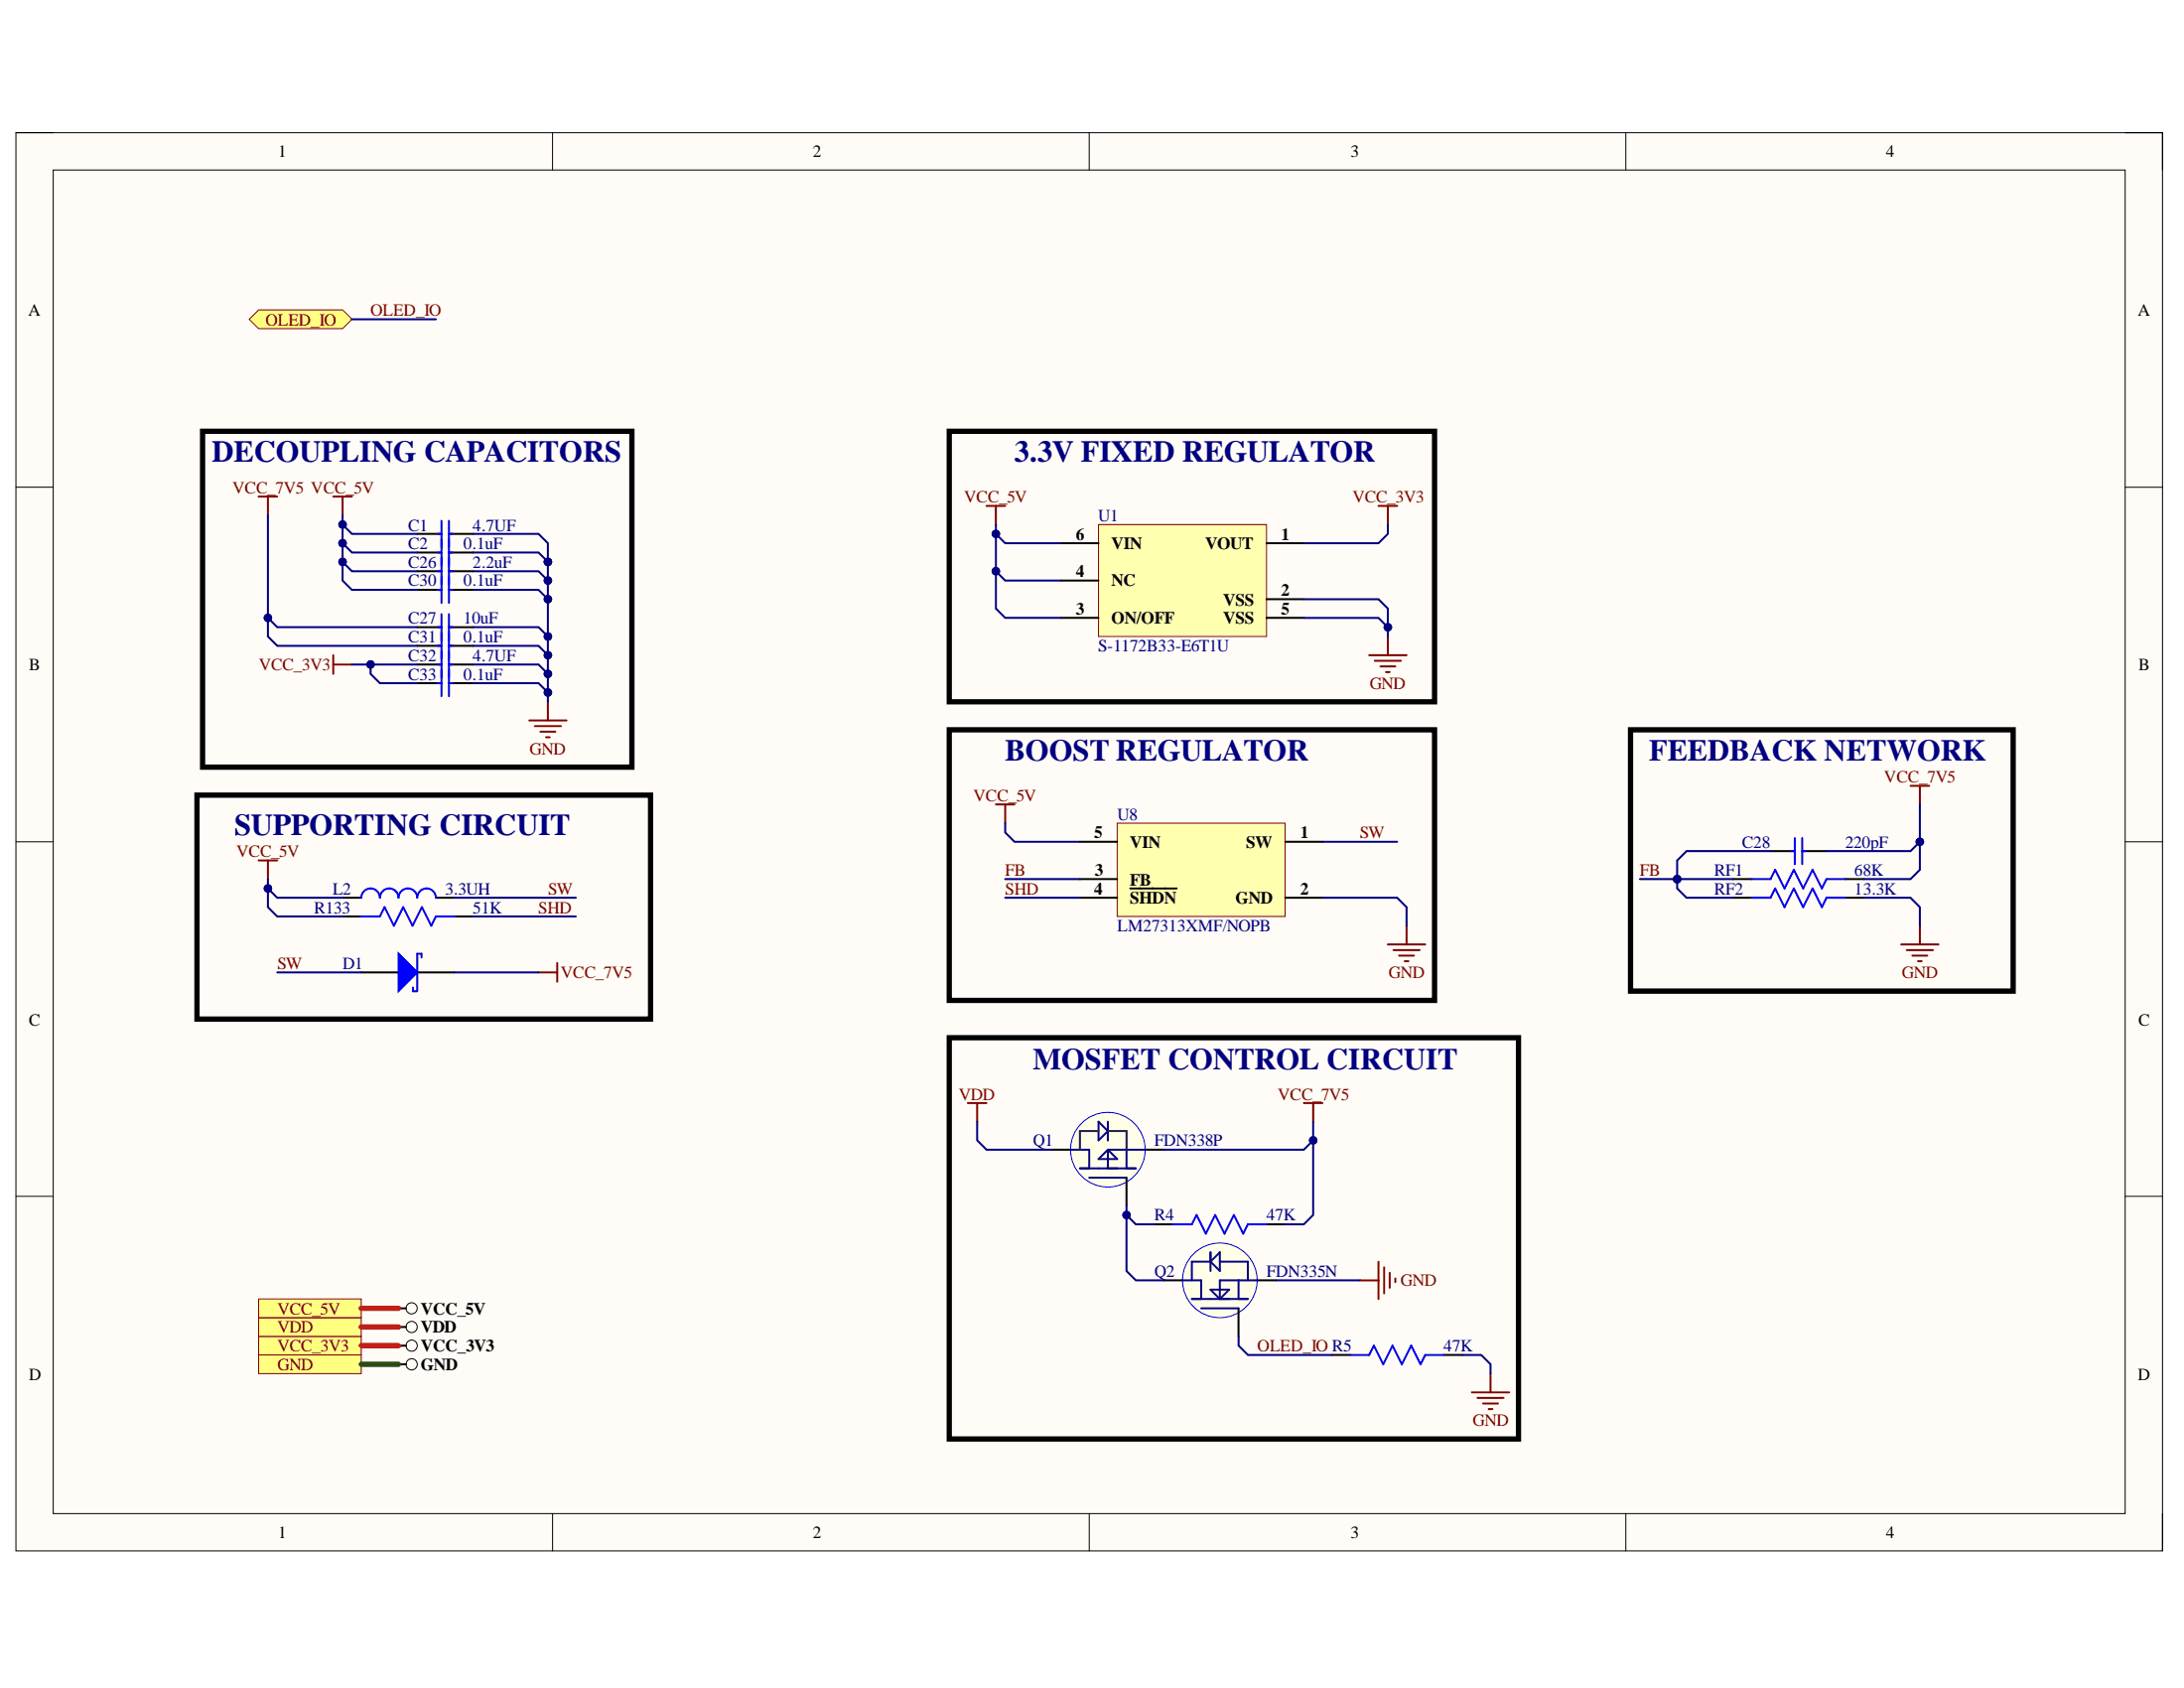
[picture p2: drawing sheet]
<svg xmlns="http://www.w3.org/2000/svg" width="279mm" height="216mm" viewBox="0 0 279 216" stroke-linecap="round" stroke-linejoin="round" font-family="sans-serif">
<path d="M2 17h274.6v181.4h-274.6z" fill-rule="evenodd" fill="#fffcf8"/>
<path d="M2 17h274.6v181.4h-274.6z" fill="none" stroke="#000" stroke-width=".13"/>
<path d="M6.8 21.7h265.1v171.9h-265.1z" fill-rule="evenodd" fill="#fffcf8"/>
<g fill="none" stroke="#000" stroke-width=".13">
<path d="M2 17h4.8M70.7 17v4.7M139.3 17v4.7M208 17v4.7M271.9 17h4.7v4.7M6.8 21.7h265.1v171.9h-265.1zM2 62.3h4.8M271.9 62.3h4.7M2 107.7h4.8M271.9 107.7h4.7M2 153h4.8M271.9 153h4.7"/>
<path d="M70.7 193.6v4.8M139.3 193.6v4.8M208 193.6v4.8M276.6 193.6v4.8"/>
</g>
<path d="M140.5 67.1h21.5v14.3h-21.5z" fill-rule="evenodd" fill="#ffffb0"/>
<path d="M140.5 67.1h21.5v14.3h-21.5z" fill="none" stroke="#800000" stroke-width=".13"/>
<path d="M53.4 68.3h3.1M57.4 68.3h3.1M135.8 74.3h4.7M135.8 79h4.7M135.8 69.5h4.7M162 76.6h4.8M162 79h4.8M162 69.5h4.8" fill="none" stroke="#000" stroke-width=".25"/>
<g fill="none" stroke="#800000" stroke-width=".25">
<path d="M42.6 63.5h2.4M43.8 63.5v2.4M126.2 64.7h2.4M127.4 64.7v2.4M176.4 64.7h2.3M177.5 64.7v2.4M67.7 92.2h4.8M68.4 92.9h3.4M69.1 93.6h1.9M69.9 94.3h.4M70.1 89.8v2.4M175.2 83.8h4.7"/>
<path d="M175.9 84.5h3.3M176.6 85.2h1.9M177.3 86h.5M177.5 81.4v2.4"/>
</g>
<path d="M56 68.3h.5M56.5 66.6v3.4M57.4 66.6v3.4M57.4 68.3h.5" fill="none" stroke="#00f" stroke-width=".25"/>
<path d="M25.9 55.2h54.9v42.9h-54.9zM121.4 55.2h62.1v34.6h-62.1z" fill="none" stroke="#000" stroke-width=".68"/>
<path d="M33.1 170.9h13.1v2.4h-13.1z" fill-rule="evenodd" fill="#ffff80"/>
<path d="M33.1 170.9h13.1v2.4h-13.1z" fill="none" stroke="#800000" stroke-width=".13"/>
<circle cx="52.7" cy="172.1" r=".72" fill="none" stroke="#000" stroke-width=".13"/>
<path d="M51 172.1h.9" fill="none" stroke="#000" stroke-width=".25"/>
<path d="M33.1 173.3h13.1v2.4h-13.1z" fill-rule="evenodd" fill="#ffff80"/>
<path d="M33.1 173.3h13.1v2.4h-13.1z" fill="none" stroke="#800000" stroke-width=".13"/>
<circle cx="52.7" cy="174.5" r=".72" fill="none" stroke="#000" stroke-width=".13"/>
<path d="M51 174.5h.9" fill="none" stroke="#000" stroke-width=".25"/>
<path d="M33.1 168.5h13.1v2.4h-13.1z" fill-rule="evenodd" fill="#ffff80"/>
<path d="M33.1 168.5h13.1v2.4h-13.1z" fill="none" stroke="#800000" stroke-width=".13"/>
<circle cx="52.7" cy="169.7" r=".72" fill="none" stroke="#000" stroke-width=".13"/>
<path d="M51 169.7h.9" fill="none" stroke="#000" stroke-width=".25"/>
<path d="M123.8 141.1h2.4M125 141.1v2.4M174 163.8h2.4M176.4 161.4v4.7M177.1 162.1v3.3M177.8 162.8v1.9M178.5 163.5v.5M188.3 178.1h4.8M189 178.8h3.4M189.7 179.5h1.9M190.7 175.7v2.4M190.4 180.2h.5" fill="none" stroke="#800000" stroke-width=".25"/>
<path d="M121.4 132.7h72.9v51.4h-72.9z" fill="none" stroke="#000" stroke-width=".68"/>
<circle cx="141.7" cy="147.1" r="4.8" fill="#ffffe8"/>
<circle cx="141.7" cy="147.1" r="4.8" fill="none" stroke="#00f" stroke-width=".13"/>
<path d="M134.6 147.1h2.4M144.1 150.6v3.6M146.5 147.1h2.4" fill="none" stroke="#000" stroke-width=".25"/>
<path d="M137 147.1h2.3v2.3M138.1 149.4h7.2M139.3 150.6h4.8M140.5 148.2l1.2-1.1 1.2 1.1zM140.5 143.5l1.2 1.2-1.2 1.2zM141.7 147.1h4.8M141.7 143.5v2.4M141.7 147.1v2.3M144.1 147.1v2.3" fill="none" stroke="#0c0087" stroke-width=".25"/>
<path d="M140.5 144.7h-2.4v2.4M141.7 144.7h2.4v2.4" fill="none" stroke="#20124d" stroke-width=".25"/>
<circle cx="156.1" cy="163.8" r="4.8" fill="#ffffe8"/>
<circle cx="156.1" cy="163.8" r="4.8" fill="none" stroke="#00f" stroke-width=".13"/>
<path d="M147.7 156.6h2.4M162 156.6h2.4M148.9 163.8h2.4M158.4 167.3v3.6M160.8 163.8h2.4M170.4 173.3h2.4M184.7 173.3h2.4" fill="none" stroke="#000" stroke-width=".25"/>
<path d="M151.3 163.8h2.4v2.3M152.5 166.1h7.1M153.7 167.3h4.7M154.9 161.4l1.2-1.2v2.4zM154.9 161.4h-2.4v2.4M154.9 164.9h2.3l-1.1 1.2zM154.9 160.2v2.4M156.1 161.4h3.5v2.4M158.4 163.8v2.3M160.8 163.8h-4.7v2.3" fill="none" stroke="#0c0087" stroke-width=".25"/>
<path d="M150.1 156.6h2.4l.6-1.2 1.2 2.4 1.2-2.4 1.2 2.4 1.2-2.4 1.1 2.4 .6-1.2h2.4M172.8 173.3h2.4l.6-1.2 1.2 2.4 1.1-2.4 1.2 2.4 1.2-2.4 1.2 2.4 .6-1.2h2.4" fill="none" stroke="#00f" stroke-width=".25"/>
<path d="M31.9 40.8l1.2-1.2h10.7l1.2 1.2-1.2 1.2h-10.7z" fill-rule="evenodd" fill="#ffff80"/>
<path d="M31.9 40.8l1.2-1.2h10.7l1.2 1.2-1.2 1.2h-10.7z" fill="none" stroke="#800000" stroke-width=".13"/>
<path d="M142.9 105.3h21.5v11.9h-21.5z" fill-rule="evenodd" fill="#ffffb0"/>
<path d="M142.9 105.3h21.5v11.9h-21.5z" fill="none" stroke="#800000" stroke-width=".13"/>
<path d="M53.4 73.1h3.1M57.4 73.1h3.1M43.8 114.8h2.4M55.8 114.8h2.4M138.1 107.7h4.8M138.1 114.8h4.8M138.1 112.4h4.8M144.6 113.6h5.9M164.4 107.7h4.8M164.4 114.8h4.8M46.2 124.4h4.8M53.4 124.4h4.8" fill="none" stroke="#000" stroke-width=".25"/>
<path d="M56 73.1h.5M56.5 71.4v3.3M57.4 71.4v3.3M57.4 73.1h.5M46.2 114.8a1.19 1.19 0 0 1 1.2-1.2 1.19 1.19 0 0 1 1.2 1.2 1.19 1.19 0 0 1 1.2-1.2 1.19 1.19 0 0 1 1.2 1.2 1.2 1.2 0 0 1 1.2-1.2 1.2 1.2 0 0 1 1.2 1.2 1.19 1.19 0 0 1 1.2-1.2 1.19 1.19 0 0 1 1.2 1.2M52.8 126.3v.5h.6M53.4 122v4.8M53.4 122h.5v.5" fill="none" stroke="#00f" stroke-width=".25"/>
<path d="M51 122l2.4 2.4-2.4 2.4z" fill="#00f"/>
<path d="M46.2 117.2h2.4l.6-1.2 1.2 2.4 1.2-2.4 1.2 2.4 1.2-2.4 1.2 2.4 .6-1.2h2.4M224.1 112.4h2.4l.6-1.2 1.2 2.4 1.2-2.4 1.2 2.4 1.2-2.4 1.2 2.4 .6-1.2h2.4M224.1 114.8h2.4l.6-1.2 1.2 2.4 1.2-2.4 1.2 2.4 1.2-2.4 1.2 2.4 .6-1.2h2.4M51 122l2.4 2.4-2.4 2.4z" fill="none" stroke="#00f" stroke-width=".25"/>
<path d="M43.8 117.2h2.4M58.2 117.2h2.3M221.7 112.4h2.4M221.7 114.8h2.4M236.1 112.4h2.3M236.1 114.8h2.3" fill="none" stroke="#000" stroke-width=".25"/>
<g fill="none" stroke="#800000" stroke-width=".25">
<path d="M33.1 110.1h2.4M34.3 110.1v2.3M127.4 102.9h2.4M128.6 102.9v2.4M179.9 118.4v2.4M245.6 118.4v2.4M68.9 124.4h2.4M71.3 123.2v2.4M177.5 120.8h4.8M178.3 121.5h3.3M179 122.2h1.9M179.7 122.9h.5"/>
<path d="M243.2 120.8h4.8M243.9 121.5h3.4M244.6 122.2h2M245.4 122.9h.4"/>
</g>
<path d="M121.4 93.3h62.1v34.7h-62.1zM208.6 93.3h48.9v33.5h-48.9zM25.2 101.7h58v28.6h-58z" fill="none" stroke="#000" stroke-width=".68"/>
<path d="M33.1 166.1h13.1v2.4h-13.1z" fill-rule="evenodd" fill="#ffff80"/>
<path d="M33.1 166.1h13.1v2.4h-13.1z" fill="none" stroke="#800000" stroke-width=".13"/>
<circle cx="52.7" cy="167.3" r=".72" fill="none" stroke="#000" stroke-width=".13"/>
<g fill="none" stroke="#000" stroke-width=".25">
<path d="M53.4 70.7h3.1M53.4 75.4h3.1M57.4 70.7h3.1M57.4 75.4h3.1M53.4 85h3.1M53.4 82.6h3.1M53.4 87.4h3.1M53.4 80.2h3.1M57.4 85h3.1M57.4 82.6h3.1M57.4 87.4h3.1M57.4 80.2h3.1"/>
<path d="M226.5 108.9h3.1M230.6 108.9h3.1M51 167.3h.9"/>
</g>
<path d="M33.1 63.5h2.4M34.3 63.5v2.4M42.6 83.8v2.4M42.6 85h2.4M244.4 100.5h2.4M245.6 100.5v2.4M166.8 141.1h2.4M168 141.1v2.4" fill="none" stroke="#800000" stroke-width=".25"/>
<g fill="none" stroke="#00f" stroke-width=".25">
<path d="M56 70.7h.5M56 75.4h.5M56.5 69v3.3M56.5 73.8v3.3M56.5 78.6v10.4M57.4 69v3.3M57.4 73.8v3.3M57.4 78.6v10.4M57.4 70.7h.5M57.4 75.4h.5M56 85h.5M56 82.6h.5"/>
<path d="M56 87.4h.5M56 80.2h.5M57.4 85h.5M57.4 82.6h.5M57.4 87.4h.5M57.4 80.2h.5M229.1 108.9h.5M229.6 107.2v3.3M230.6 107.2v3.3M230.6 108.9h.4"/>
</g>
<path d="M245.6 107.7v3.5l-1.2 1.2h-6" fill="none" stroke="#000080" stroke-width=".25"/>
<circle cx="245.6" cy="107.7" r=".48" fill="#000080"/>
<circle cx="245.6" cy="107.7" r=".48" fill="none" stroke="#000080" stroke-width=".13"/>
<path d="M34.3 113.6v2.4l1.2 1.2h8.3" fill="none" stroke="#000080" stroke-width=".25"/>
<circle cx="34.3" cy="113.6" r=".48" fill="#000080"/>
<circle cx="34.3" cy="113.6" r=".48" fill="none" stroke="#000080" stroke-width=".13"/>
<path d="M34.3 112.4v1.2l1.2 1.2h8.3" fill="none" stroke="#000080" stroke-width=".25"/>
<circle cx="34.3" cy="113.6" r=".48" fill="#000080"/>
<circle cx="34.3" cy="113.6" r=".48" fill="none" stroke="#000080" stroke-width=".13"/>
<path d="M34.3 65.9v15.5l1.2 1.2h17.9" fill="none" stroke="#000080" stroke-width=".25"/>
<circle cx="34.3" cy="79" r=".48" fill="#000080"/>
<circle cx="34.3" cy="79" r=".48" fill="none" stroke="#000080" stroke-width=".13"/>
<path d="M34.3 79l1.2 1.2h17.9" fill="none" stroke="#000080" stroke-width=".25"/>
<circle cx="34.3" cy="79" r=".48" fill="#000080"/>
<circle cx="34.3" cy="79" r=".48" fill="none" stroke="#000080" stroke-width=".13"/>
<path d="M43.8 71.9v2.4l1.2 1.1h8.4M35.5 124.4h10.7" fill="none" stroke="#000080" stroke-width=".25"/>
<circle cx="43.8" cy="71.9" r=".48" fill="#000080"/>
<circle cx="43.8" cy="71.9" r=".48" fill="none" stroke="#000080" stroke-width=".13"/>
<path d="M43.8 69.5v2.4l1.2 1.2h8.4" fill="none" stroke="#000080" stroke-width=".25"/>
<circle cx="43.8" cy="71.9" r=".48" fill="#000080"/>
<circle cx="43.8" cy="71.9" r=".48" fill="none" stroke="#000080" stroke-width=".13"/>
<circle cx="43.8" cy="69.5" r=".48" fill="#000080"/>
<circle cx="43.8" cy="69.5" r=".48" fill="none" stroke="#000080" stroke-width=".13"/>
<path d="M43.8 67.1v2.4l1.2 1.2h8.4" fill="none" stroke="#000080" stroke-width=".25"/>
<circle cx="43.8" cy="69.5" r=".48" fill="#000080"/>
<circle cx="43.8" cy="69.5" r=".48" fill="none" stroke="#000080" stroke-width=".13"/>
<circle cx="43.8" cy="67.1" r=".48" fill="#000080"/>
<circle cx="43.8" cy="67.1" r=".48" fill="none" stroke="#000080" stroke-width=".13"/>
<path d="M43.8 65.9v1.2l1.2 1.2h8.4" fill="none" stroke="#000080" stroke-width=".25"/>
<circle cx="43.8" cy="67.1" r=".48" fill="#000080"/>
<circle cx="43.8" cy="67.1" r=".48" fill="none" stroke="#000080" stroke-width=".13"/>
<path d="M45 85h8.4" fill="none" stroke="#000080" stroke-width=".25"/>
<circle cx="47.4" cy="85" r=".48" fill="#000080"/>
<circle cx="47.4" cy="85" r=".48" fill="none" stroke="#000080" stroke-width=".13"/>
<path d="M45 40.8h10.8M47.4 85v1.2l1.2 1.2h4.8" fill="none" stroke="#000080" stroke-width=".25"/>
<path d="M46.2 174.5h4.8" fill="none" stroke="#274e13" stroke-width=".68"/>
<path d="M46.2 172.1h4.8M46.2 169.7h4.8M46.2 167.3h4.8" fill="none" stroke="#f00" stroke-width=".68"/>
<circle cx="47.4" cy="85" r=".48" fill="#000080"/>
<circle cx="47.4" cy="85" r=".48" fill="none" stroke="#000080" stroke-width=".13"/>
<path d="M60.5 87.4h8.4l1.2 1.2M58.2 114.8h15.5M60.5 117.2h13.2M58.2 124.4h10.7" fill="none" stroke="#000080" stroke-width=".25"/>
<circle cx="70.1" cy="88.6" r=".48" fill="#000080"/>
<circle cx="70.1" cy="88.6" r=".48" fill="none" stroke="#000080" stroke-width=".13"/>
<path d="M60.5 85h8.4l1.2 1.2" fill="none" stroke="#000080" stroke-width=".25"/>
<circle cx="70.1" cy="86.2" r=".48" fill="#000080"/>
<circle cx="70.1" cy="86.2" r=".48" fill="none" stroke="#000080" stroke-width=".13"/>
<path d="M60.5 82.6h8.4l1.2 1.2" fill="none" stroke="#000080" stroke-width=".25"/>
<circle cx="70.1" cy="83.8" r=".48" fill="#000080"/>
<circle cx="70.1" cy="83.8" r=".48" fill="none" stroke="#000080" stroke-width=".13"/>
<path d="M60.5 80.2h8.4l1.2 1.2" fill="none" stroke="#000080" stroke-width=".25"/>
<circle cx="70.1" cy="81.4" r=".48" fill="#000080"/>
<circle cx="70.1" cy="81.4" r=".48" fill="none" stroke="#000080" stroke-width=".13"/>
<path d="M60.5 75.4h8.4l1.2 1.2" fill="none" stroke="#000080" stroke-width=".25"/>
<circle cx="70.1" cy="76.6" r=".48" fill="#000080"/>
<circle cx="70.1" cy="76.6" r=".48" fill="none" stroke="#000080" stroke-width=".13"/>
<path d="M60.5 73.1h8.4l1.2 1.2" fill="none" stroke="#000080" stroke-width=".25"/>
<circle cx="70.1" cy="74.3" r=".48" fill="#000080"/>
<circle cx="70.1" cy="74.3" r=".48" fill="none" stroke="#000080" stroke-width=".13"/>
<path d="M60.5 70.7h8.4l1.2 1.2" fill="none" stroke="#000080" stroke-width=".25"/>
<circle cx="70.1" cy="71.9" r=".48" fill="#000080"/>
<circle cx="70.1" cy="71.9" r=".48" fill="none" stroke="#000080" stroke-width=".13"/>
<path d="M60.5 68.3h8.4l1.2 1.2v2.4" fill="none" stroke="#000080" stroke-width=".25"/>
<circle cx="70.1" cy="71.9" r=".48" fill="#000080"/>
<circle cx="70.1" cy="71.9" r=".48" fill="none" stroke="#000080" stroke-width=".13"/>
<path d="M127.4 73.1v4.7l1.2 1.2h7.2M125 143.5v2.4l1.2 1.2h8.4" fill="none" stroke="#000080" stroke-width=".25"/>
<circle cx="127.4" cy="73.1" r=".48" fill="#000080"/>
<circle cx="127.4" cy="73.1" r=".48" fill="none" stroke="#000080" stroke-width=".13"/>
<path d="M127.4 68.3v4.8l1.2 1.2h7.2" fill="none" stroke="#000080" stroke-width=".25"/>
<circle cx="127.4" cy="73.1" r=".48" fill="#000080"/>
<circle cx="127.4" cy="73.1" r=".48" fill="none" stroke="#000080" stroke-width=".13"/>
<circle cx="127.4" cy="68.3" r=".48" fill="#000080"/>
<circle cx="127.4" cy="68.3" r=".48" fill="none" stroke="#000080" stroke-width=".13"/>
<path d="M127.4 67.1v1.2l1.2 1.2h7.2" fill="none" stroke="#000080" stroke-width=".25"/>
<circle cx="127.4" cy="68.3" r=".48" fill="#000080"/>
<circle cx="127.4" cy="68.3" r=".48" fill="none" stroke="#000080" stroke-width=".13"/>
<path d="M128.6 105.3v1.2l1.2 1.2h8.3M128.6 114.8h9.5M128.6 112.4h9.5M144.1 155.4v7.2l1.2 1.2h3.6" fill="none" stroke="#000080" stroke-width=".25"/>
<circle cx="144.1" cy="155.4" r=".48" fill="#000080"/>
<circle cx="144.1" cy="155.4" r=".48" fill="none" stroke="#000080" stroke-width=".13"/>
<path d="M144.1 154.2v1.2l1.2 1.2h2.4" fill="none" stroke="#000080" stroke-width=".25"/>
<circle cx="144.1" cy="155.4" r=".48" fill="#000080"/>
<circle cx="144.1" cy="155.4" r=".48" fill="none" stroke="#000080" stroke-width=".13"/>
<path d="M168 145.9l-1.2 1.2h-17.9" fill="none" stroke="#000080" stroke-width=".25"/>
<circle cx="168" cy="145.9" r=".48" fill="#000080"/>
<circle cx="168" cy="145.9" r=".48" fill="none" stroke="#000080" stroke-width=".13"/>
<path d="M168 143.5v11.9l-1.2 1.2h-2.4M158.5 170.9v1.2l1.1 1.2h10.8M163.2 163.8h10.8" fill="none" stroke="#000080" stroke-width=".25"/>
<circle cx="168" cy="145.9" r=".48" fill="#000080"/>
<circle cx="168" cy="145.9" r=".48" fill="none" stroke="#000080" stroke-width=".13"/>
<path d="M166.8 79h9.6l1.1 1.2" fill="none" stroke="#000080" stroke-width=".25"/>
<circle cx="177.5" cy="80.2" r=".48" fill="#000080"/>
<circle cx="177.5" cy="80.2" r=".48" fill="none" stroke="#000080" stroke-width=".13"/>
<path d="M166.8 76.6h9.6l1.1 1.2v3.6" fill="none" stroke="#000080" stroke-width=".25"/>
<circle cx="177.5" cy="80.2" r=".48" fill="#000080"/>
<circle cx="177.5" cy="80.2" r=".48" fill="none" stroke="#000080" stroke-width=".13"/>
<path d="M177.5 67.1v1.2l-1.1 1.2h-9.6M169.2 114.8h9.5l1.2 1.2v2.4M169.2 107.7h9.5M209.8 112.4h11.9M187.1 173.3h2.4l1.2 1.2v1.2" fill="none" stroke="#000080" stroke-width=".25"/>
<circle cx="214.6" cy="112.4" r=".48" fill="#000080"/>
<circle cx="214.6" cy="112.4" r=".48" fill="none" stroke="#000080" stroke-width=".13"/>
<path d="M214.6 112.4v1.2l1.2 1.2h5.9" fill="none" stroke="#000080" stroke-width=".25"/>
<circle cx="214.6" cy="112.4" r=".48" fill="#000080"/>
<circle cx="214.6" cy="112.4" r=".48" fill="none" stroke="#000080" stroke-width=".13"/>
<path d="M226.5 108.9h-10.7l-1.2 1.2v2.3" fill="none" stroke="#000080" stroke-width=".25"/>
<circle cx="214.6" cy="112.4" r=".48" fill="#000080"/>
<circle cx="214.6" cy="112.4" r=".48" fill="none" stroke="#000080" stroke-width=".13"/>
<path d="M245.6 102.9v4.8l-1.2 1.2h-10.7" fill="none" stroke="#000080" stroke-width=".25"/>
<circle cx="245.6" cy="107.7" r=".48" fill="#000080"/>
<circle cx="245.6" cy="107.7" r=".48" fill="none" stroke="#000080" stroke-width=".13"/>
<path d="M70.1 71.9v17.9M238.4 114.8h6l1.2 1.2v2.4" fill="none" stroke="#000080" stroke-width=".25"/>
<circle cx="70.1" cy="71.9" r=".48" fill="#000080"/>
<circle cx="70.1" cy="71.9" r=".48" fill="none" stroke="#000080" stroke-width=".13"/>
<circle cx="70.1" cy="74.3" r=".48" fill="#000080"/>
<circle cx="70.1" cy="74.3" r=".48" fill="none" stroke="#000080" stroke-width=".13"/>
<circle cx="70.1" cy="76.6" r=".48" fill="#000080"/>
<circle cx="70.1" cy="76.6" r=".48" fill="none" stroke="#000080" stroke-width=".13"/>
<circle cx="70.1" cy="81.4" r=".48" fill="#000080"/>
<circle cx="70.1" cy="81.4" r=".48" fill="none" stroke="#000080" stroke-width=".13"/>
<circle cx="70.1" cy="83.8" r=".48" fill="#000080"/>
<circle cx="70.1" cy="83.8" r=".48" fill="none" stroke="#000080" stroke-width=".13"/>
<circle cx="70.1" cy="86.2" r=".48" fill="#000080"/>
<circle cx="70.1" cy="86.2" r=".48" fill="none" stroke="#000080" stroke-width=".13"/>
<circle cx="70.1" cy="88.6" r=".48" fill="#000080"/>
<circle cx="70.1" cy="88.6" r=".48" fill="none" stroke="#000080" stroke-width=".13"/>
<g font-size="3.9" fill="#000080">
<text x="27.1" y="59.1">DECOUPLING CAPACITORS</text>
<text x="129.8" y="59.1">3.3V FIXED REGULATOR</text>
<text x="128.6" y="97.3">BOOST REGULATOR</text>
<text x="211" y="97.3">FEEDBACK NETWORK</text>
<text x="30" y="106.8">SUPPORTING CIRCUIT</text>
<text x="132.1" y="136.7">MOSFET CONTROL CIRCUIT</text>
</g>
<g font-size="2.2">
<text x="35.6" y="20.1">1</text>
<text x="104" y="20.1">2</text>
<text x="172.8" y="20.1">3</text>
<text x="241.3" y="20.1">4</text>
<text x="3.6" y="40.4">A</text>
<text x="273.5" y="40.4">A</text>
<text x="137.6" y="69.1">6</text>
<text x="142.2" y="70.3">VIN</text>
<text x="154.2" y="70.3">VOUT</text>
<text x="163.9" y="69.1">1</text>
<text x="137.6" y="73.8">4</text>
<text x="142.2" y="75">NC</text>
<text x="156.5" y="77.4">VSS</text>
<text x="163.9" y="76.2">2</text>
<text x="137.6" y="78.6">3</text>
<text x="142.2" y="79.8">ON/OFF</text>
<text x="156.5" y="79.8">VSS</text>
<text x="163.9" y="78.6">5</text>
<text x="3.7" y="85.7">B</text>
<text x="273.6" y="85.7">B</text>
<text x="140" y="107.2">5</text>
<text x="166.4" y="107.2">1</text>
<text x="140.1" y="112">3</text>
<text x="144.6" y="113.2">FB</text>
<text x="144.6" y="108.4">VIN</text>
<text x="159.4" y="108.4">SW</text>
<text x="140" y="114.4">4</text>
<text x="144.6" y="115.6">SHDN</text>
<text x="158.1" y="115.6">GND</text>
<text x="166.4" y="114.4">2</text>
<text x="3.7" y="131.1">C</text>
<text x="273.6" y="131.1">C</text>
<text x="53.8" y="172.9">VCC_3V3</text>
<text x="53.8" y="170.5">VDD</text>
<text x="53.8" y="168.1">VCC_5V</text>
<text x="3.7" y="176.5">D</text>
<text x="53.8" y="175.2">GND</text>
<text x="273.5" y="176.5">D</text>
<text x="35.6" y="196.8">1</text>
<text x="104" y="196.8">2</text>
<text x="172.8" y="196.8">3</text>
<text x="241.3" y="196.8">4</text>
</g>
<g font-size="2.2" fill="#800000">
<text x="34" y="41.6">OLED_IO</text>
<text x="47.4" y="40.4">OLED_IO</text>
<text x="29.7" y="63.1">VCC_7V5 VCC_5V</text>
<text x="123.3" y="64.3">VCC_5V</text>
<text x="173" y="64.3">VCC_3V3</text>
<text x="33.1" y="85.7">VCC_3V3</text>
<text x="175.2" y="88.2">GND</text>
<text x="67.8" y="96.5">GND</text>
<text x="241" y="100.1">VCC_7V5</text>
<text x="124.5" y="102.4">VCC_5V</text>
<text x="174" y="107.2">SW</text>
<text x="30.2" y="109.6">VCC_5V</text>
<text x="128.6" y="112">FB</text>
<text x="209.8" y="112">FB</text>
<text x="68.9" y="116.8">SHD</text>
<text x="70.1" y="114.4">SW</text>
<text x="128.6" y="114.4">SHD</text>
<text x="35.5" y="124">SW</text>
<text x="71.7" y="125.1">VCC_7V5</text>
<text x="177.7" y="125.1">GND</text>
<text x="243.3" y="125.1">GND</text>
<text x="122.7" y="140.7">VDD</text>
<text x="163.5" y="140.7">VCC_7V5</text>
<text x="179.2" y="164.5">GND</text>
<text x="35.5" y="172.9">VCC_3V3</text>
<text x="35.5" y="170.5">VDD</text>
<text x="35.5" y="168.1">VCC_5V</text>
<text x="160.9" y="172.9">OLED_IO R5</text>
<text x="35.5" y="175.2">GND</text>
<text x="188.4" y="182.4">GND</text>
</g>
<g font-size="2.2" fill="#000080">
<text x="52.2" y="67.9">C1</text>
<text x="52.2" y="70.3">C2</text>
<text x="59.3" y="70.3">0.1uF</text>
<text x="60.5" y="67.9">4.7UF</text>
<text x="140.5" y="66.6">U1</text>
<text x="52.2" y="72.6">C26</text>
<text x="52.2" y="75">C30</text>
<text x="59.3" y="75">0.1uF</text>
<text x="60.5" y="72.6">2.2uF</text>
<text x="52.2" y="82.2">C31</text>
<text x="52.2" y="79.8">C27</text>
<text x="59.3" y="82.2">0.1uF</text>
<text x="59.3" y="79.8">10uF</text>
<text x="140.5" y="83.3">S-1172B33-E6T1U</text>
<text x="52.2" y="84.5">C32</text>
<text x="52.2" y="87">C33</text>
<text x="59.3" y="87">0.1uF</text>
<text x="60.5" y="84.5">4.7UF</text>
<text x="142.9" y="104.9">U8</text>
<text x="219.3" y="112">RF1</text>
<text x="222.9" y="108.4">C28</text>
<text x="236.1" y="108.4">220pF</text>
<text x="237.2" y="112">68K</text>
<text x="40.2" y="116.8">R133</text>
<text x="42.6" y="114.4">L2</text>
<text x="56.9" y="114.4">3.3UH</text>
<text x="60.5" y="116.8">51K</text>
<text x="142.9" y="119.2">LM27313XMF/NOPB</text>
<text x="219.3" y="114.4">RF2</text>
<text x="237.2" y="114.4">13.3K</text>
<text x="43.8" y="124">D1</text>
<text x="132.1" y="146.6">Q1</text>
<text x="147.7" y="146.6">FDN338P</text>
<text x="147.7" y="156.1">R4</text>
<text x="162" y="156.1">47K</text>
<text x="147.7" y="163.3">Q2</text>
<text x="162" y="163.3">FDN335N</text>
<text x="184.7" y="172.9">47K</text>
</g>
</svg>
